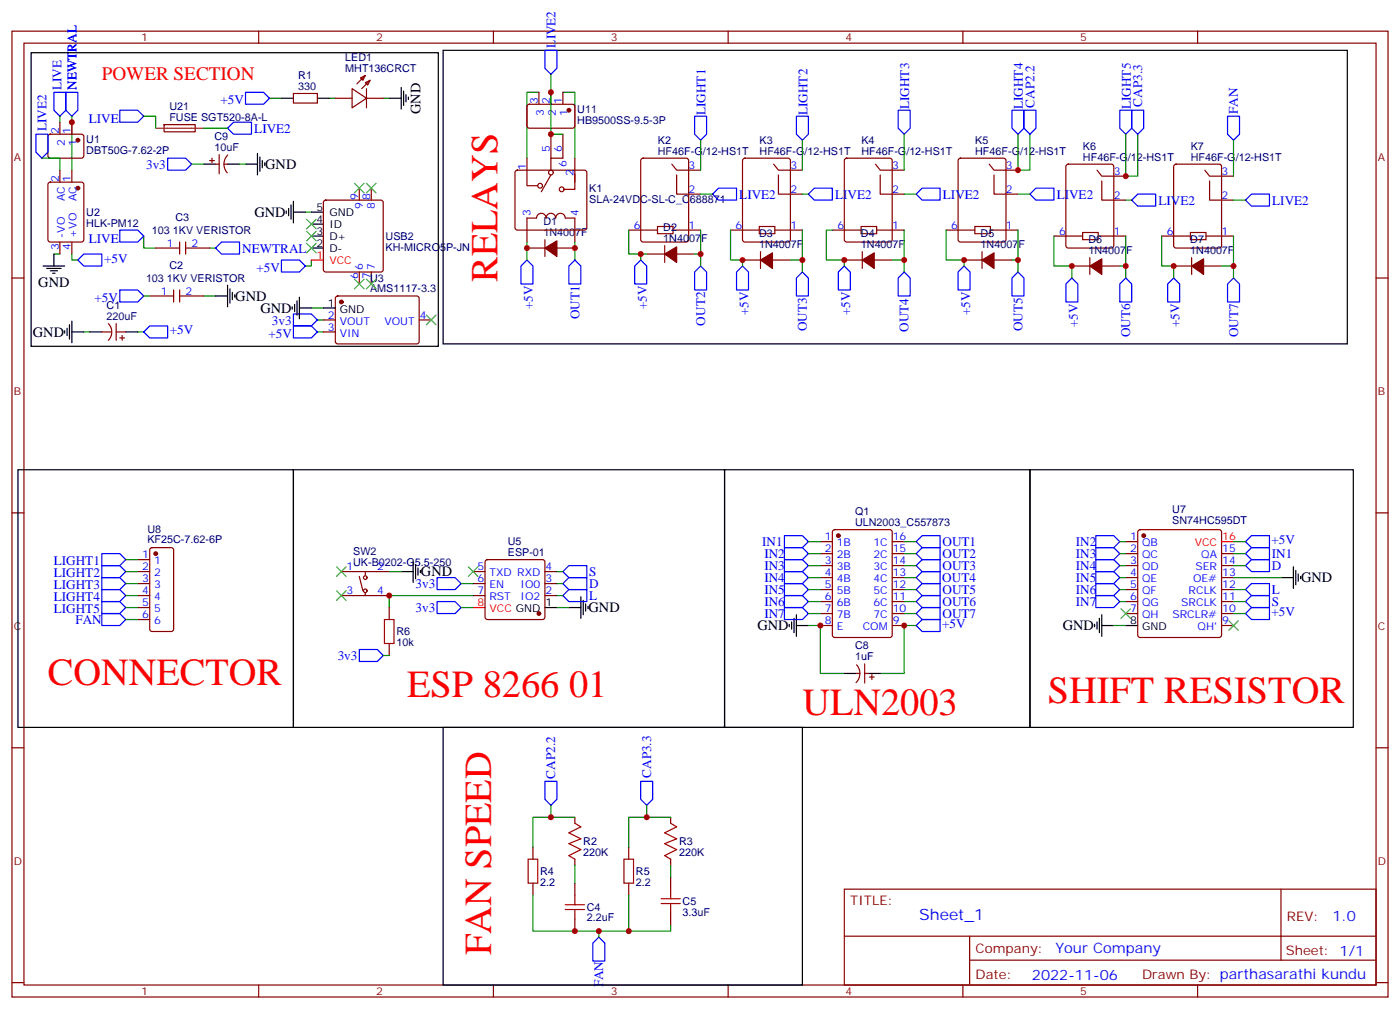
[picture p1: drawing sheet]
<svg xmlns="http://www.w3.org/2000/svg" width="412mm" height="297mm" viewBox="0 0 412 297" stroke-linecap="round" stroke-linejoin="round" font-family="sans-serif">
<g fill="none" stroke="#870000" stroke-width=".35">
<path d="M3.5 9.2h405.4v284.3h-405.4zM7.1 12.7h398.2v277.3h-398.2zM76.2 9.2v3.5M145.3 9.2v3.5M214.5 9.2v3.5M283.6 9.2v3.5M352.8 9.2v3.5M14.3 39.7l.5-.2 9.5 .1 .4 .6-.1 5.9-.6 .5-9.5-.1-.4-.6v-5.7zM17.6 36v3.5M21.2 36v3.5M48.3 36.7h9.2v2.1h-9.1zM86.4 27.5h7.1v2.8h-7.1z"/>
<path d="M98.8 28.9h4.9M103.7 26.1l4.2 2.8-4.2 2.8zM106.2 22.9l1.4-.7-.7 1.4zM107.6 24.3l1.4-.7-.7 1.4zM107.6 22.2l-2.5 2.5M107.9 26.1v5.6M107.9 28.9h5M109 23.6l-2.5 2.5M155.5 30.9l.4-.2h13l.4 .7v5.9l-.7 .4h-12.9l-.5-.7v-5.6zM158.7 27.2v3.5M162.3 27.2v3.5M162.3 39.5v7.1"/>
<path d="M165.8 27.2v3.5M165.8 39.5v7.1M14.3 53.8l.5-.2h9.2l.6 .5 .1 16.5-.5 .6-9.4 .1-.6-.5-.1-16.5zM17.6 50.1v3.5M21.2 50.1v3.5M61.7 47.3h1.4M62.4 46.6v1.4M63.5 48.3h1.1M64.6 45.5v5.7M66 48.3h1M67.1 45.6a3.8 3.8 0 0 0-.2 5.3M95.5 59.1l.5-.2h16.2l.5 .2 .2 .5v19.8l-.2 .5-.5 .2h-16.2l-.5-.3-.3-.4v-19.8z"/>
<path d="M105.8 55.4v3.5M109.4 55.4v3.5M151.9 50.3l.5-.2h19.8l.5 .2 .2 .5v16.2l-.3 .5-.4 .2h-19.8l-.5-.2-.2-.5v-16.2zM155.2 46.6v8.1h3.2M162.3 51.5l-2.8 4.9M169.3 51.2v4.5h-3.1M169.3 46.6v7M189 46.8l.4-.2h12.7l.7 .4v23.6l-.4 .6-13 .1-.6-.5-.1-23.5zM197.9 48.3l1.4 1.8h7.1M199.3 51.5v5.6h7.1M219 46.8l.4-.2h12.7l.7 .4v23.6l-.4 .6-13 .1-.6-.5-.1-23.5zM227.9 48.3l1.4 1.8h7.1"/>
<path d="M229.3 51.5v5.6h7.1M248.9 46.8l.5-.2h12.7l.7 .4v23.6l-.4 .6-13 .1-.6-.5-.1-23.5zM257.9 48.3l1.4 1.8h7M259.3 51.5v5.6h7M282.5 46.8l.4-.2h12.7l.7 .4v23.6l-.4 .6-13 .1-.6-.5-.1-23.5zM291.4 48.3l1.4 1.8h7.1M292.8 51.5v5.6h7.1M314.2 48.5l.5-.2h12.7l.6 .5 .1 23.5-.5 .7h-12.9l-.7-.4v-23.6zM323.1 50.1l1.5 1.8h7M324.6 53.3v5.6h7M346 48.5l.4-.2h12.7l.7 .5v23.5l-.4 .7h-13l-.6-.4-.1-23.6zM354.9 50.1l1.4 1.8h7.1"/>
<path d="M356.3 53.3v5.6h7.1M17.6 71.3v3.5M21.2 71.3v3.5M45.9 73h7M52.9 71.3v3.5M54.7 73h7M54.7 71.3v3.5M155.2 71.3v-7.1h2.8a1.41 1.41 0 0 1 1.5-1.4 1.41 1.41 0 0 1 1.4 1.4 1.41 1.41 0 0 1 1.4-1.4 1.41 1.41 0 0 1 1.4 1.4 1.41 1.41 0 0 1 1.4-1.4 1.41 1.41 0 0 1 1.4 1.4h2.8v7.1M155.2 73h5.3M160.5 70.6v4.9M164 73h5.3M185.2 67.7h8.5"/>
<path d="M190.5 74.8h5.3M193.7 66.7h4.6v2.1h-4.6zM195.8 72.3v5M198.3 67.7h8.1M199.3 74.8h5.3M215.2 67.7h8.5M218.7 76.6h5.3M223.7 66.7h4.5v2.1h-4.5zM224 74.1v4.9M227.5 76.6h5.3M228.2 67.7h8.2M245.2 67.7h8.4"/>
<path d="M248.7 76.6h5.3M253.6 66.7h4.6v2.1h-4.6zM254 74.1v4.9M257.5 76.6h5.3M258.2 67.7h8.1M278.7 67.7h8.5M284 76.6h5.3M287.2 66.7h4.5v2.1h-4.5zM289.3 74.1v4.9M291.7 67.7h8.2M292.8 76.6h5.3M310.4 69.5h8.5"/>
<path d="M315.7 78.3h5.3M318.9 68.4h4.6v2.2h-4.6zM321 75.8v5M323.5 69.5h8.1M324.6 78.3h5.2M342.2 69.5h8.5M345.7 78.3h5.3M350.7 68.4h4.5v2.2h-4.5zM351 75.8v5M354.5 78.3h5.3M355.2 69.5h8.2M3.5 81.8h3.6"/>
<path d="M30 97.7h2.8M31.9 95.3a3.5 3.5 0 0 1 0 4.9M34.2 97.7h2.8M34.2 95.2v5M35.3 99.5h1.4M36 98.8v1.4M44.1 87.1h7.1M51.2 85.4v3.5M52.9 87.1h7.1M52.9 85.4v3.5M95.2 94.2h3.6M95.2 97.7h3.6"/>
<path d="M99 87.3l.5-.2 23.5 .1 .5 .6-.1 13-.6 .4h-23.6l-.4-.7v-12.7zM105.8 80.1v3.5M109.4 80.1v3.5M123.5 94.2h3.5M405.3 81.8h3.6M3.5 151h3.6M241.7 159.5h3.5M245.4 156.1l.5-.2h16.2l.7 .5v30.6l-.4 .6-16.5 .1-.7-.5v-30.6zM262.8 159.5h3.5M331.6 159.5h3.5M335.4 156.1l.4-.2h23.3l.5 .2 .2 .5v30.4l-.2 .5-.5 .2h-23.3l-.5-.3-.2-.4v-30.4zM405.3 151h3.6"/>
<path d="M40.6 164.7h3.5M40.6 168.3h3.5M40.6 171.8h3.5M40.6 175.3h3.5M40.6 178.9h3.5M44.3 161.4l.5-.2h5.6l.7 .5 .1 23.5-.5 .7h-5.9l-.6-.4-.1-23.6zM100.5 168.3h14.2M100.5 175.3h14.2M105.8 169.7l1.1 4.2M107.6 168.3v1M107.6 174.6v.7M114.7 178.9v3.5"/>
<path d="M139.3 168.3h3.6M139.3 171.8h3.6M139.3 175.3h3.6M143.1 165l.5-.3h16.2l.5 .3 .2 .5v16.2l-.2 .5-.5 .2h-16.2l-.5-.2-.2-.5v-16.2zM160.5 168.3h3.5M160.5 171.8h3.5M160.5 175.3h3.5M241.7 163h3.5M241.7 166.5h3.5M241.7 170h3.5M241.7 173.6h3.5M241.7 177.1h3.5"/>
<path d="M262.8 163h3.5M262.8 166.5h3.5M262.8 170h3.5M262.8 173.6h3.5M262.8 177.1h3.5M331.6 163h3.5M331.6 166.5h3.5M331.6 170h3.5M331.6 173.6h3.5M331.6 177.1h3.5M359.8 163h3.6M359.8 166.5h3.6"/>
<path d="M359.8 170h3.6M359.8 173.6h3.6M359.8 177.1h3.6M40.6 182.4h3.5M114.7 189.4v3.6M241.7 180.6h3.5M241.7 184.1h3.5M252.2 198.3h1.1M252.3 195.7a3.8 3.8 0 0 1-.1 5.3M254.7 195.4v5.7M254.7 198.3h1.1M256.1 199.3h1.4"/>
<path d="M256.8 198.6v1.4M262.8 180.6h3.5M262.8 184.1h3.5M331.6 180.6h3.5M359.8 180.6h3.6M359.8 184.1h3.6M3.5 220.1h3.6M405.3 220.1h3.6M157 249.4v3.5M157 260v3.5M169.3 240.6v1.8M169.3 252.9v1.8"/>
<path d="M169.3 260v3.5M185.2 249.4v3.5M185.2 260v3.5M197.6 240.6v1.8M197.6 252.9v1.8M197.6 258.2v3.6M169.3 270.6v3.5M197.6 268.8v3.5M248.7 261.8h156.6v28.2h-156.6zM248.7 275.6h156.5M285.6 275.6v14.1M377.3 261.8v20.9"/>
<path d="M3.5 289.3h3.6M76.2 290v3.5M145.3 290v3.5M214.5 290v3.5M283.6 290v3.5M285.6 282.7h119.6M352.8 290v3.5M405.3 289.3h3.6"/>
<circle cx="159.1" cy="54.7" r=".71"/>
<circle cx="162.3" cy="50.8" r=".71"/>
<circle cx="165.5" cy="55.7" r=".71"/>
<circle cx="107.6" cy="170" r=".53"/>
<circle cx="107.6" cy="173.9" r=".53"/>
</g>
<g fill="#870000" stroke="#870000" stroke-width=".35">
<path d="M160.5 73l3.5-2.1v4.6z"/>
<path d="M195.8 74.8l3.5-2.1v4.6z"/>
<path d="M224 76.6l3.5-2.2v4.6z"/>
<path d="M254 76.6l3.5-2.2v4.6z"/>
<path d="M289.3 76.6l3.5-2.2v4.6z"/>
<path d="M321 78.3l3.6-2.1v4.6z"/>
<path d="M351 78.3l3.5-2.1v4.6z"/>
<circle cx="167.6" cy="32.5" r=".53"/>
<circle cx="22.9" cy="41.3" r=".53"/>
<circle cx="22.9" cy="55.4" r=".53"/>
<circle cx="100.5" cy="88.9" r=".53"/>
<circle cx="45.9" cy="163" r=".53"/>
<circle cx="158.7" cy="180.6" r=".53"/>
<circle cx="246.9" cy="157.7" r=".53"/>
<circle cx="336.9" cy="157.7" r=".53"/>
</g>
<g fill="none" stroke="#008700" stroke-width=".35">
<path d="M17.6 34.2v1.8M21.2 34.2v15.9M42.3 34.2h3.6v3.5M60 37.7h7M79.4 28.9h3.5M97 28.9h1.8M112.9 28.9h1.8M158.7 27.2h-3.5v19.4M162.3 21.9v17.6h3.5M165.8 27.2h3.5v19.4M266.3 39.5v10.6M299.9 39.5v10.6h3.5v-10.6"/>
<path d="M331.6 39.5v12.4h3.5v-12.4M12.3 46.6h5.3v3.5M56.4 48.3h3.6M70.6 48.3h1.7M206.4 41.3v8.8M206.4 57.1h3.5M236.4 41.3v8.8M236.4 57.1h1.7M266.3 57.1h3.6M299.9 57.1h3.5M331.6 58.9h1.8M363.4 41.3v10.6"/>
<path d="M363.4 58.9h3.5M15.9 74.8h1.7M21.2 74.8v1.8h1.7M42.3 69.5v3.5h3.6M61.7 73h1.8M90 62.4h1.7M91.7 76.6v1.7h-1.7M155.2 71.3v5.3M169.3 71.3v5.3M185.2 67.7v7.1h3.5M190.5 74.8h-1.8v1.8M206.4 67.7v7.1h-1.8"/>
<path d="M206.4 74.8v3.5M215.2 67.7v8.9h3.5v1.7M236.4 67.7v8.9h-3.6M236.4 76.6v3.5M245.2 67.7h-1.8v8.9h5.3v1.7M266.3 67.7v8.9h-3.5M266.3 76.6v3.5M278.7 67.7v8.9h5.3v1.7M299.9 67.7v8.9h-1.8M299.9 76.6v3.5M310.4 69.5v8.8h5.3v3.5M331.6 69.5v8.8h-1.8"/>
<path d="M331.6 78.3v3.5M342.2 69.5v8.8h3.5v3.5M363.4 69.5v8.8h-3.6M363.4 78.3v3.5M24.7 97.7h1.8M40.6 97.7h1.7M42.3 87.1h1.8M60 87.1h3.5M91.7 90.7h3.5M93.5 94.2h1.7M93.5 97.7h1.7M238.1 159.5h3.6"/>
<path d="M266.3 159.5h3.6M329.8 159.5h1.8M363.4 159.5h3.5M37 164.7h3.6M37 168.3h3.6M37 171.8h3.6M37 175.3h3.6M37 178.9h3.6M114.7 168.3h3.5M135.8 171.8h3.5M135.8 178.9h3.5M139.3 175.3h-24.6v3.6"/>
<path d="M164 168.3h1.8M164 171.8h1.8M164 175.3h1.8M164 178.9h3.6M238.1 163h3.6M238.1 166.5h3.6M238.1 170h3.6M238.1 173.6h3.6M238.1 177.1h3.6M266.3 163h3.6M266.3 166.5h3.6M266.3 170h3.6"/>
<path d="M266.3 173.6h3.6M266.3 177.1h3.6M329.8 163h1.8M329.8 166.5h1.8M329.8 170h1.8M329.8 173.6h1.8M329.8 177.1h1.8M363.4 163h3.5M363.4 166.5h3.5M363.4 170h14.1M363.4 173.6h3.5M363.4 177.1h3.5"/>
<path d="M37 182.4h3.6M112.9 193h1.8M238.1 184.1h3.6v14.2h7M238.1 180.6h3.6M266.3 180.6h3.6M269.9 184.1h-3.6v14.2h-7M328.1 184.1h3.5M363.4 180.6h3.5M162.3 237.1v3.5M190.5 237.1v3.5M169.3 240.6h-12.3v8.8M169.3 254.7v5.3"/>
<path d="M197.6 240.6h-12.4v8.8M197.6 254.7v3.5M157 263.5v10.6h40.6v-1.8M176.4 274.1v1.8M185.2 263.5v10.6"/>
</g>
<path d="M165.8 46.6h-3.5v3.5" fill="none" stroke="#600" stroke-width=".35"/>
<g fill="none" stroke="#00f" stroke-width=".35">
<path d="M160.5 14.8h3.5v5.3l-1.7 1.8-1.8-1.8zM10.6 39.5h3.5v5.3l-1.8 1.8-1.7-1.8zM15.9 27.2h3.5v5.3l-1.8 1.7-1.7-1.7zM19.4 27.2h3.5v5.3l-1.7 1.7-1.8-1.7zM35.3 32.5h5.3l1.7 1.7-1.7 1.8h-5.3zM68.8 36h5.3v3.5h-5.3l-1.8-1.8zM72.3 27.2h5.3l1.8 1.7-1.8 1.8h-5.3zM204.6 34.2h3.5v5.3l-1.7 1.8-1.8-1.8zM234.6 34.2h3.5v5.3l-1.7 1.8-1.8-1.8zM264.6 32.5h3.5v5.2l-1.8 1.8-1.7-1.8zM298.1 32.5h3.5v5.2l-1.7 1.8-1.8-1.8zM301.6 32.5h3.6v5.2l-1.8 1.8-1.8-1.8z"/>
<path d="M329.8 32.5h3.6v5.2l-1.8 1.8-1.8-1.8zM333.4 32.5h3.5v5.2l-1.8 1.8-1.7-1.8zM361.6 34.2h3.5v5.3l-1.7 1.8-1.8-1.8zM49.4 46.6h5.3l1.7 1.7-1.7 1.8h-5.3zM209.9 57.1l1.8-1.7h5.3v3.5h-5.3zM238.1 57.1l1.8-1.7h5.3v3.5h-5.3zM269.9 57.1l1.7-1.7h5.3v3.5h-5.3zM303.4 57.1l1.8-1.7h5.2v3.5h-5.2zM333.4 58.9l1.7-1.8h5.3v3.6h-5.3zM366.9 58.9l1.8-1.8h5.2v3.6h-5.2zM22.9 76.6l1.8-1.8h5.3v3.5h-5.3zM35.3 67.7h5.3l1.7 1.8-1.7 1.8h-5.3z"/>
<path d="M65.3 71.3h5.3v3.5h-5.3l-1.8-1.8zM82.9 76.6h5.3l1.8 1.7-1.8 1.8h-5.3zM155.2 76.6l1.8 1.7v5.3h-3.5v-5.3zM169.3 76.6l1.8 1.7v5.3h-3.5v-5.3zM188.7 76.6l1.8 1.7v5.3h-3.5v-5.3zM206.4 78.3l1.7 1.8v5.3h-3.5v-5.3zM218.7 78.3l1.8 1.8v5.3h-3.5v-5.3zM248.7 78.3l1.8 1.8v5.3h-3.6v-5.3zM284 78.3l1.8 1.8v5.3h-3.6v-5.3zM35.3 85.4h5.3l1.7 1.7-1.7 1.8h-5.3zM42.3 97.7l1.8-1.7h5.3v3.5h-5.3zM86.4 92.4h5.3l1.8 1.8-1.8 1.8h-5.3z"/>
<path d="M86.4 96h5.3l1.8 1.7-1.8 1.8h-5.3zM236.4 80.1l1.7 1.7v5.3h-3.5v-5.3zM266.3 80.1l1.8 1.7v5.3h-3.5v-5.3zM299.9 80.1l1.7 1.7v5.3h-3.5v-5.3zM314 83.6l1.7-1.8 1.8 1.8v5.3h-3.5zM329.8 83.6l1.8-1.8 1.8 1.8v5.3h-3.6zM345.7 81.8l1.8 1.8v5.3h-3.5v-5.3zM361.6 83.6l1.8-1.8 1.7 1.8v5.3h-3.5zM231.1 157.7h5.3l1.7 1.8-1.7 1.7h-5.3zM269.9 159.5l1.7-1.8h5.3v3.5h-5.3zM322.8 157.7h5.3l1.7 1.8-1.7 1.7h-5.3zM366.9 159.5l1.8-1.8h5.2v3.5h-5.2z"/>
<path d="M30 163h5.3l1.7 1.7-1.7 1.8h-5.3zM30 166.5h5.3l1.7 1.8-1.7 1.7h-5.3zM30 170h5.3l1.7 1.8-1.7 1.8h-5.3zM30 173.6h5.3l1.7 1.7-1.7 1.8h-5.3zM30 177.1h5.3l1.7 1.8-1.7 1.7h-5.3zM128.8 177.1h5.3l1.7 1.8-1.7 1.7h-5.3zM128.8 170h5.3l1.7 1.8-1.7 1.8h-5.3zM165.8 168.3l1.8-1.8h5.3v3.5h-5.3zM165.8 175.3l1.8-1.7h5.3v3.5h-5.3zM167.6 170h5.3v3.6h-5.3l-1.8-1.8zM231.1 161.2h5.3l1.7 1.8-1.7 1.7h-5.3zM231.1 164.7h5.3l1.7 1.8-1.7 1.8h-5.3z"/>
<path d="M231.1 168.3h5.3l1.7 1.7-1.7 1.8h-5.3zM231.1 171.8h5.3l1.7 1.8-1.7 1.7h-5.3zM231.1 175.3h5.3l1.7 1.8-1.7 1.8h-5.3zM231.1 178.9h5.3l1.7 1.7-1.7 1.8h-5.3zM269.9 166.5l1.7-1.8h5.3v3.6h-5.3zM269.9 173.6l1.7-1.8h5.3v3.5h-5.3zM271.6 161.2h5.3v3.5h-5.3l-1.7-1.7zM271.6 168.3h5.3v3.5h-5.3l-1.7-1.8zM271.6 175.3h5.3v3.6h-5.3l-1.7-1.8zM322.8 175.3h5.3l1.7 1.8-1.7 1.8h-5.3zM322.8 171.8h5.3l1.7 1.8-1.7 1.7h-5.3zM322.8 168.3h5.3l1.7 1.7-1.7 1.8h-5.3z"/>
<path d="M322.8 164.7h5.3l1.7 1.8-1.7 1.8h-5.3zM322.8 161.2h5.3l1.7 1.8-1.7 1.7h-5.3zM366.9 163l1.8-1.8h5.2v3.5h-5.2zM366.9 166.5l1.8-1.8h5.2v3.6h-5.2zM366.9 173.6l1.8-1.8h5.2v3.5h-5.2zM366.9 177.1l1.8-1.8h5.2v3.6h-5.2zM30 180.6h5.3l1.7 1.8-1.7 1.7h-5.3zM105.8 191.2h5.3l1.8 1.8-1.8 1.7h-5.3zM269.9 180.6l1.7-1.7h5.3v3.5h-5.3zM271.6 182.4h5.3v3.5h-5.3l-1.7-1.8zM366.9 180.6l1.8-1.7h5.2v3.5h-5.2zM160.5 230h3.5v5.3l-1.7 1.8-1.8-1.8z"/>
<path d="M188.7 230h3.6v5.3l-1.8 1.8-1.8-1.8zM176.4 275.9l1.8 1.7v5.3h-3.6v-5.3z"/>
</g>
<g fill="none" stroke="#000" stroke-width=".35">
<path d="M9.2 15.5h119.9v86.5h-119.9zM130.5 14.8h266.4v86.4h-266.4zM82.9 28.9h3.5M93.5 28.9h3.5M114.7 28.9h3.5M118.2 25.8v6.3M118.9 26.8v4.2M119.6 27.9v2.1M120.3 28.6v.7M60 48.3h3.5M67 48.3h3.6M72.3 48.3h3.5"/>
<path d="M75.8 45.2v6.3M76.6 46.2v4.2M77.3 47.3v2.1M78 48v.7M86.4 59.3v6.3M12.7 78.3h6.3M13.8 79h4.2M14.8 79.7h2.1M15.9 74.8v3.5M84.3 62.1v.7M85 61.4v2.1M85.7 60.3v4.3"/>
<path d="M86.4 62.4h3.6M91.7 62.4h3.5M91.7 66h3.5M91.7 69.5h3.5M91.7 73h3.5M15.5 80.4h.7M19 97.4v.7M19.8 96.7v2.1M20.5 95.6v4.2M21.2 97.7h3.5M21.2 94.5v6.4M26.5 97.7h3.5"/>
<path d="M37 97.7h3.6M63.5 87.1h3.5M67 84v6.3M67.7 85v4.3M68.4 86.1v2.1M69.1 86.8v.7M86.1 90.3v.7M86.8 89.6v2.1M87.5 88.5v4.3M88.2 90.7h3.5M88.2 87.5v6.3M95.2 90.7h3.6"/>
<path d="M5.3 138.3h81.1v75.8h-81.1zM86.4 138.3h127v75.8h-127zM213.4 138.3h90v75.8h-90zM303.4 138.3h95.2v75.8h-95.2zM118.2 168.3h3.5M121.7 165.1v6.3M122.4 166.2v4.2M123.1 167.2v2.1M123.8 167.9v.7M160.5 178.9h3.5M167.6 178.9h3.5M171.1 175.7v6.3"/>
<path d="M171.8 176.7v4.3M172.5 177.8v2.1M173.2 178.5v.7M377.5 170h3.5M381 166.9v6.3M381.7 167.9v4.3M382.4 169v2.1M383.1 169.7v.7M232.5 183.8v.7M233.2 183.1v2.1M233.9 182v4.3M234.6 184.1h3.5"/>
<path d="M234.6 181v6.3M248.7 198.3h3.5M255.8 198.3h3.5M322.4 183.8v.7M323.1 183.1v2.1M323.8 182v4.3M324.6 184.1h3.5M324.6 181v6.3M331.6 184.1h3.5M130.5 214.1h105.9v75.9h-105.9z"/>
</g>
<path d="M91.7 76.6h3.5M359.8 159.5h3.6M139.3 178.9h3.6" fill="none" stroke="#f00" stroke-width=".35"/>
<g fill="none" stroke="#a10000" stroke-width=".35">
<path d="M113.2 182.4h2.9v7h-2.9zM155.6 252.9h2.8v7.1h-2.8zM169.3 242.4l1.8 1-3.5 1.8 3.5 1.7-3.5 1.5 3.5 1.7-3.5 1.8 1.7 1M183.8 252.9h2.8v7.1h-2.8zM197.6 242.4l1.7 1-3.5 1.8 3.5 1.7-3.5 1.5 3.5 1.7-3.5 1.8 1.8 1M166.5 266.3h5.7M166.5 267.8h5.7M169.3 263.5v2.8M169.3 267.8v2.8M194.7 264.6h5.7M194.7 266h5.7M197.6 261.8v2.8"/>
<path d="M197.6 266v2.8"/>
</g>
<g fill="none" stroke="#3c3" stroke-width=".35">
<path d="M104.4 54l2.8 2.8M107.2 54l-2.8 2.8M107.9 54l2.9 2.8M110.8 54l-2.9 2.8M90.3 64.6l2.8 2.8M90.3 68.1l2.8 2.8M90.3 71.6l2.8 2.8M93.1 64.6l-2.8 2.8M93.1 68.1l-2.8 2.8M93.1 71.6l-2.8 2.8M104.4 82.2l2.8 2.8M107.2 82.2l-2.8 2.8"/>
<path d="M107.9 82.2l2.9 2.8M110.8 82.2l-2.9 2.8M125.6 92.8l2.8 2.8M128.4 92.8l-2.8 2.8M99.1 173.9l2.9 2.8M99.1 166.9l2.9 2.8M102 173.9l-2.9 2.8M102 166.9l-2.9 2.8M137.9 166.9l2.9 2.8M140.8 166.9l-2.9 2.8M330.2 179.2l2.8 2.8M333 179.2l-2.8 2.8"/>
<path d="M361.9 182.7l2.9 2.9M364.8 182.7l-2.9 2.9"/>
</g>
<path d="M45.9 37.7h14.1" fill="none" stroke="#8c2424" stroke-width=".35"/>
<g fill="#c00">
<circle cx="21.2" cy="36" r=".88"/>
<circle cx="155.2" cy="73" r=".88"/>
<circle cx="188.7" cy="74.8" r=".88"/>
<circle cx="218.7" cy="76.6" r=".88"/>
<circle cx="248.7" cy="76.6" r=".88"/>
<circle cx="284" cy="76.6" r=".88"/>
<circle cx="315.7" cy="78.3" r=".88"/>
<circle cx="345.7" cy="78.3" r=".88"/>
<circle cx="114.7" cy="175.3" r=".88"/>
<circle cx="169.3" cy="274.1" r=".88"/>
<circle cx="185.2" cy="274.1" r=".88"/>
<circle cx="176.4" cy="274.1" r=".88"/>
<circle cx="190.5" cy="240.6" r=".88"/>
<circle cx="162.3" cy="240.6" r=".88"/>
<circle cx="299.9" cy="50.1" r=".88"/>
<circle cx="331.6" cy="51.9" r=".88"/>
<circle cx="363.4" cy="78.3" r=".88"/>
<circle cx="331.6" cy="78.3" r=".88"/>
<circle cx="299.9" cy="76.6" r=".88"/>
<circle cx="266.3" cy="76.6" r=".88"/>
<circle cx="206.4" cy="74.8" r=".88"/>
<circle cx="236.4" cy="76.6" r=".88"/>
<circle cx="169.3" cy="73" r=".88"/>
<circle cx="266.3" cy="184.1" r=".88"/>
<circle cx="241.7" cy="184.1" r=".88"/>
<circle cx="162.3" cy="27.2" r=".88"/>
<circle cx="162.3" cy="39.5" r=".88"/>
</g>
<g font-size="11.3" fill="#f00">
<text x="146.5" y="83" transform="rotate(-90 146.5 83)">RELAYS</text>
<text x="14.1" y="201.8">CONNECTOR</text>
<text x="119.9" y="205.3">ESP 8266 01</text>
<text x="308.7" y="207.1">SHIFT RESISTOR</text>
<text x="236.4" y="210.6">ULN2003</text>
<text x="144.6" y="281.2" transform="rotate(-90 144.6 281.2)">FAN SPEED</text>
</g>
<text font-size="5.6" fill="#f00" x="30" y="23.6">POWER SECTION</text>
<text font-size="4.6" fill="#00f" x="270.8" y="270.8">Sheet_1</text>
<g font-size="4.2">
<text x="123.8" y="33.6" transform="rotate(-90 123.8 33.6)">GND</text>
<text x="78.1" y="49.8">GND</text>
<text x="75" y="63.8">GND</text>
<text x="11.3" y="84.4">GND</text>
<text x="69.3" y="88.6">GND</text>
<text x="76.7" y="92.1">GND</text>
<text x="9.7" y="99.2">GND</text>
<text x="124" y="169.7">GND</text>
<text x="383.3" y="171.5">GND</text>
<text x="173.4" y="180.2">GND</text>
<text x="223.1" y="185.5">GND</text>
<text x="313.1" y="185.5">GND</text>
</g>
<g font-size="4.2" fill="#00f">
<text x="392.5" y="271">1.0</text>
<text x="310.9" y="280.6">Your Company</text>
<text x="304" y="288.4">2022-11-06</text>
</g>
<g font-size="3.9" fill="#00f">
<text x="163.6" y="14" transform="rotate(-90 163.6 14)">LIVE2</text>
<text x="18.1" y="26.6" transform="rotate(-90 18.1 26.6)">LIVE</text>
<text x="22.5" y="26.4" transform="rotate(-90 22.5 26.4)">NEWTRAL</text>
<text x="64.9" y="30.7">+5V</text>
<text x="207.9" y="33.9" transform="rotate(-90 207.9 33.9)">LIGHT1</text>
<text x="237.8" y="33.9" transform="rotate(-90 237.8 33.9)">LIGHT2</text>
<text x="267.8" y="32.1" transform="rotate(-90 267.8 32.1)">LIGHT3</text>
<text x="301.3" y="32.1" transform="rotate(-90 301.3 32.1)">LIGHT4</text>
<text x="304.7" y="31.7" transform="rotate(-90 304.7 31.7)">CAP2.2</text>
<text x="333.1" y="32.1" transform="rotate(-90 333.1 32.1)">LIGHT5</text>
<text x="336.4" y="31.4" transform="rotate(-90 336.4 31.4)">CAP3.3</text>
<text x="364.6" y="33.5" transform="rotate(-90 364.6 33.5)">FAN</text>
<text x="13.7" y="38.7" transform="rotate(-90 13.7 38.7)">LIVE2</text>
<text x="26.2" y="36.2">LIVE</text>
<text x="74.9" y="39.1">LIVE2</text>
<text x="43" y="49.7">3v3</text>
<text x="217.8" y="58.5">LIVE2</text>
<text x="246" y="58.5">LIVE2</text>
<text x="277.8" y="58.5">LIVE2</text>
<text x="311.3" y="58.5">LIVE2</text>
<text x="341.3" y="60.2">LIVE2</text>
<text x="374.8" y="60.2">LIVE2</text>
<text x="26.1" y="71.5">LIVE</text>
<text x="30.7" y="77.4">+5V</text>
<text x="71.3" y="74.4">NEWTRAL</text>
<text x="75.5" y="80.1">+5V</text>
<text x="27.8" y="88.9">+5V</text>
<text x="80.1" y="95.6">3v3</text>
<text x="157" y="91" transform="rotate(-90 157 91)">+5V</text>
<text x="170.7" y="93.9" transform="rotate(-90 170.7 93.9)">OUT1</text>
<text x="190.5" y="91" transform="rotate(-90 190.5 91)">+5V</text>
<text x="207.7" y="95.8" transform="rotate(-90 207.7 95.8)">OUT2</text>
<text x="220.5" y="92.8" transform="rotate(-90 220.5 92.8)">+5V</text>
<text x="250.5" y="92.8" transform="rotate(-90 250.5 92.8)">+5V</text>
<text x="285.8" y="92.8" transform="rotate(-90 285.8 92.8)">+5V</text>
<text x="50" y="98.4">+5V</text>
<text x="79" y="99.5">+5V</text>
<text x="237.6" y="97.5" transform="rotate(-90 237.6 97.5)">OUT3</text>
<text x="267.6" y="97.6" transform="rotate(-90 267.6 97.6)">OUT4</text>
<text x="301.2" y="97.5" transform="rotate(-90 301.2 97.5)">OUT5</text>
<text x="317.5" y="96.3" transform="rotate(-90 317.5 96.3)">+5V</text>
<text x="332.9" y="99.4" transform="rotate(-90 332.9 99.4)">OUT6</text>
<text x="347.5" y="96.3" transform="rotate(-90 347.5 96.3)">+5V</text>
<text x="364.7" y="99.4" transform="rotate(-90 364.7 99.4)">OUT7</text>
<text x="224.5" y="160.7">IN1</text>
<text x="277.6" y="160.7">OUT1</text>
<text x="316.9" y="160.7">IN2</text>
<text x="374.6" y="160.2">+5V</text>
<text x="15.9" y="166.3">LIGHT1</text>
<text x="225.2" y="164.3">IN2</text>
<text x="225.2" y="167.8">IN3</text>
<text x="277.6" y="164.2">OUT2</text>
<text x="277.6" y="167.7">OUT3</text>
<text x="316.9" y="167.8">IN4</text>
<text x="316.9" y="164.3">IN3</text>
<text x="374.6" y="164.3">IN1</text>
<text x="374.6" y="167.7">D</text>
<text x="15.9" y="169.9">LIGHT2</text>
<text x="15.9" y="173.4">LIGHT3</text>
<text x="122.4" y="173.2">3v3</text>
<text x="173.6" y="169.5">S</text>
<text x="173.6" y="173">D</text>
<text x="225.2" y="171.3">IN4</text>
<text x="277.6" y="171.2">OUT4</text>
<text x="316.9" y="171.3">IN5</text>
<text x="15.9" y="176.9">LIGHT4</text>
<text x="173.6" y="176.5">L</text>
<text x="225.2" y="174.9">IN5</text>
<text x="225.2" y="178.4">IN6</text>
<text x="277.6" y="174.8">OUT5</text>
<text x="277.6" y="178.3">OUT6</text>
<text x="316.9" y="178.4">IN7</text>
<text x="316.9" y="174.9">IN6</text>
<text x="374.6" y="174.8">L</text>
<text x="374.6" y="178.3">S</text>
<text x="15.9" y="180.4">LIGHT5</text>
<text x="22.2" y="183.7">FAN</text>
<text x="122.4" y="180.3">3v3</text>
<text x="225.2" y="181.9">IN7</text>
<text x="277.5" y="184.9">+5V</text>
<text x="277.6" y="181.8">OUT7</text>
<text x="374.6" y="181.3">+5V</text>
<text x="99.5" y="194.4">3v3</text>
<text x="163.6" y="229.2" transform="rotate(-90 163.6 229.2)">CAP2.2</text>
<text x="191.8" y="229" transform="rotate(-90 191.8 229)">CAP3.3</text>
<text x="177.7" y="290.7" transform="rotate(-90 177.7 290.7)">FAN</text>
</g>
<g font-size="3.9" fill="#800">
<text x="250.5" y="266.3">TITLE:</text>
<text x="379.1" y="271">REV:</text>
<text x="287.4" y="280.5">Company:</text>
<text x="378.7" y="281.2">Sheet: 1/1</text>
<text x="287.4" y="288.2">Date:</text>
<text x="336.4" y="288.3">Drawn By: parthasarathi kundu</text>
</g>
<g font-size="3.2" fill="#800">
<text x="41.6" y="12.2">1</text>
<text x="110.8" y="12.2">2</text>
<text x="179.9" y="12.2">3</text>
<text x="249.1" y="12.2">4</text>
<text x="318.2" y="12.2">5</text>
<text x="4.1" y="47.3">A</text>
<text x="405.9" y="47.3">A</text>
<text x="4.1" y="116.4">B</text>
<text x="405.9" y="116.4">B</text>
<text x="4.1" y="185.6">C</text>
<text x="405.9" y="185.6">C</text>
<text x="4.1" y="254.7">D</text>
<text x="405.9" y="254.7">D</text>
<text x="41.6" y="293">1</text>
<text x="110.8" y="293">2</text>
<text x="179.9" y="293">3</text>
<text x="249.1" y="293">4</text>
<text x="318.2" y="293">5</text>
</g>
<g font-size="3.2" fill="#000080">
<text x="101.7" y="17.9">LED1</text>
<text x="87.9" y="23.2">R1</text>
<text x="101.7" y="21.2">MHT136CRCT</text>
<text x="87.9" y="26.5">330</text>
<text x="49.9" y="35.6">FUSE SGT520-8A-L</text>
<text x="49.9" y="32.5">U21</text>
<text x="170" y="33.2">U11</text>
<text x="63.2" y="41.3">C9</text>
<text x="170" y="36.4">HB9500SS-9.5-3P</text>
<text x="25.4" y="45.3">DBT50G-7.62-2P</text>
<text x="25.4" y="42.2">U1</text>
<text x="63.2" y="44.4">10uF</text>
<text x="193.8" y="45.5">HF46F-G/12-HS1T</text>
<text x="193.8" y="42.3">K2</text>
<text x="223.8" y="45.5">HF46F-G/12-HS1T</text>
<text x="223.8" y="42.3">K3</text>
<text x="253.7" y="45.5">HF46F-G/12-HS1T</text>
<text x="253.7" y="42.3">K4</text>
<text x="287.3" y="45.5">HF46F-G/12-HS1T</text>
<text x="287.3" y="42.3">K5</text>
<text x="319" y="47.3">HF46F-G/12-HS1T</text>
<text x="319" y="44">K6</text>
<text x="350.8" y="47.3">HF46F-G/12-HS1T</text>
<text x="350.8" y="44">K7</text>
<text x="173.6" y="59.6">SLA-24VDC-SL-C_C688871</text>
<text x="173.6" y="56.4">K1</text>
<text x="25.4" y="63.6">U2</text>
<text x="51.7" y="65.1">C3</text>
<text x="25.4" y="66.8">HLK-PM12</text>
<text x="44.8" y="68.9">103 1KV VERISTOR</text>
<text x="113.6" y="70.6">USB2</text>
<text x="160.1" y="69.5">1N4007F</text>
<text x="160.1" y="66.4">D1</text>
<text x="195.4" y="71.3">1N4007F</text>
<text x="195.4" y="68.1">D2</text>
<text x="223.6" y="69.9">D3</text>
<text x="253.6" y="69.9">D4</text>
<text x="288.9" y="69.9">D5</text>
<text x="320.6" y="71.7">D6</text>
<text x="350.6" y="71.7">D7</text>
<text x="113.6" y="73.9">KH-MICRO5P-JN</text>
<text x="223.6" y="73">1N4007F</text>
<text x="253.6" y="73">1N4007F</text>
<text x="288.9" y="73">1N4007F</text>
<text x="320.6" y="74.8">1N4007F</text>
<text x="350.6" y="74.8">1N4007F</text>
<text x="43" y="83">103 1KV VERISTOR</text>
<text x="49.9" y="79.2">C2</text>
<text x="109" y="82.9">U3</text>
<text x="109" y="86.1">AMS1117-3.3</text>
<text x="31.4" y="94.2">220uF</text>
<text x="31.4" y="91.1">C1</text>
<text x="251.9" y="154.8">ULN2003_C557873</text>
<text x="251.9" y="151.5">Q1</text>
<text x="345.3" y="154.3">SN74HC595DT</text>
<text x="345.3" y="150.9">U7</text>
<text x="43.4" y="160">KF25C-7.62-6P</text>
<text x="43.4" y="156.8">U8</text>
<text x="149.6" y="160.5">U5</text>
<text x="104" y="166.5">UK-B0202-G5.5-250</text>
<text x="104" y="163.3">SW2</text>
<text x="149.6" y="163.7">ESP-01</text>
<text x="116.8" y="190.1">10k</text>
<text x="116.8" y="187">R6</text>
<text x="251.9" y="191.2">C8</text>
<text x="251.9" y="194.4">1uF</text>
<text x="171.8" y="251.9">220K</text>
<text x="171.8" y="248.7">R2</text>
<text x="200" y="251.9">220K</text>
<text x="200" y="248.7">R3</text>
<text x="159.1" y="257.5">R4</text>
<text x="187.3" y="257.5">R5</text>
<text x="159.1" y="260.7">2.2</text>
<text x="187.3" y="260.7">2.2</text>
<text x="172.9" y="268.2">C4</text>
<text x="201.1" y="269.6">3.3uF</text>
<text x="201.1" y="266.4">C5</text>
<text x="172.9" y="271.2">2.2uF</text>
</g>
<g font-size="3.2" fill="#00f">
<text x="158.4" y="30.5" transform="rotate(-90 158.4 30.5)">3</text>
<text x="160.2" y="34" transform="rotate(-90 160.2 34)">3</text>
<text x="161.9" y="30.5" transform="rotate(-90 161.9 30.5)">2</text>
<text x="163.7" y="34" transform="rotate(-90 163.7 34)">2</text>
<text x="165.5" y="30.5" transform="rotate(-90 165.5 30.5)">1</text>
<text x="167.2" y="34" transform="rotate(-90 167.2 34)">1</text>
<text x="17.3" y="39.3" transform="rotate(-90 17.3 39.3)">2</text>
<text x="20.8" y="39.3" transform="rotate(-90 20.8 39.3)">1</text>
<text x="19" y="42.8" transform="rotate(-90 19 42.8)">2</text>
<text x="22.6" y="42.8" transform="rotate(-90 22.6 42.8)">1</text>
<text x="161.9" y="44.8" transform="rotate(-90 161.9 44.8)">5</text>
<text x="165.5" y="44.8" transform="rotate(-90 165.5 44.8)">6</text>
<text x="17.3" y="53.4" transform="rotate(-90 17.3 53.4)">2</text>
<text x="20.8" y="53.4" transform="rotate(-90 20.8 53.4)">1</text>
<text x="154.9" y="50.1" transform="rotate(-90 154.9 50.1)">1</text>
<text x="166.9" y="49.3" transform="rotate(-90 166.9 49.3)">6</text>
<text x="169" y="51.9" transform="rotate(-90 169 51.9)">2</text>
<text x="202.8" y="49.7">3</text>
<text x="232.8" y="49.7">3</text>
<text x="262.8" y="49.7">3</text>
<text x="296.3" y="49.7">3</text>
<text x="328.1" y="51.5">3</text>
<text x="359.8" y="51.5">3</text>
<text x="19" y="59.3" transform="rotate(-90 19 59.3)">AC</text>
<text x="22.6" y="59.3" transform="rotate(-90 22.6 59.3)">AC</text>
<text x="105.5" y="58.9" transform="rotate(-90 105.5 58.9)">9</text>
<text x="109" y="58.9" transform="rotate(-90 109 58.9)">8</text>
<text x="202.8" y="56.8">2</text>
<text x="232.8" y="56.8">2</text>
<text x="262.8" y="56.8">2</text>
<text x="296.3" y="56.8">2</text>
<text x="328.1" y="58.6">2</text>
<text x="359.8" y="58.6">2</text>
<text x="106.9" y="61.6" transform="rotate(-90 106.9 61.6)">9</text>
<text x="110.4" y="61.6" transform="rotate(-90 110.4 61.6)">8</text>
<text x="156.3" y="63.5" transform="rotate(-90 156.3 63.5)">3</text>
<text x="170.4" y="63.5" transform="rotate(-90 170.4 63.5)">4</text>
<text x="19" y="70" transform="rotate(-90 19 70)">-VO</text>
<text x="22.6" y="70" transform="rotate(-90 22.6 70)">+VO</text>
<text x="186.7" y="67.4">6</text>
<text x="202.8" y="67.4">1</text>
<text x="216.7" y="67.4">6</text>
<text x="232.8" y="67.4">1</text>
<text x="246.7" y="67.4">6</text>
<text x="262.8" y="67.4">1</text>
<text x="280.2" y="67.4">6</text>
<text x="296.3" y="67.4">1</text>
<text x="312" y="69.1">6</text>
<text x="328.1" y="69.1">1</text>
<text x="343.7" y="69.1">6</text>
<text x="359.8" y="69.1">1</text>
<text x="17.3" y="73.5" transform="rotate(-90 17.3 73.5)">3</text>
<text x="20.8" y="73.5" transform="rotate(-90 20.8 73.5)">4</text>
<text x="49.1" y="72.7">1</text>
<text x="56.4" y="72.7">2</text>
<text x="105.5" y="82.1" transform="rotate(-90 105.5 82.1)">6</text>
<text x="106.9" y="79.4" transform="rotate(-90 106.9 79.4)">6</text>
<text x="109" y="82.1" transform="rotate(-90 109 82.1)">7</text>
<text x="110.4" y="79.4" transform="rotate(-90 110.4 79.4)">7</text>
<text x="47.4" y="86.8">1</text>
<text x="54.7" y="86.8">2</text>
<text x="96.6" y="93.8">2</text>
<text x="100.1" y="95.6">VOUT</text>
<text x="113.2" y="95.6">VOUT</text>
<text x="123.6" y="93.8">4</text>
<text x="96.6" y="97.4">3</text>
<text x="100.1" y="99.1">VIN</text>
<text x="243" y="159.1">1</text>
<text x="246.5" y="160.9">1B</text>
<text x="257.3" y="160.9">1C</text>
<text x="263" y="159.1">16</text>
<text x="332.9" y="159.1">1</text>
<text x="336.4" y="160.9">QB</text>
<text x="41.9" y="164.4">1</text>
<text x="41.9" y="167.9">2</text>
<text x="45.4" y="166.2">1</text>
<text x="102.1" y="167.9">1</text>
<text x="111.1" y="167.9">2</text>
<text x="140.7" y="167.9">5</text>
<text x="160.7" y="167.9">4</text>
<text x="243" y="162.6">2</text>
<text x="243" y="166.2">3</text>
<text x="246.5" y="164.4">2B</text>
<text x="246.5" y="167.9">3B</text>
<text x="257.3" y="167.9">3C</text>
<text x="257.3" y="164.4">2C</text>
<text x="263" y="166.2">14</text>
<text x="263" y="162.6">15</text>
<text x="332.9" y="162.6">2</text>
<text x="332.9" y="166.2">3</text>
<text x="336.4" y="164.4">QC</text>
<text x="336.4" y="167.9">QD</text>
<text x="352.1" y="167.9">SER</text>
<text x="353.9" y="164.4">QA</text>
<text x="360" y="166.2">14</text>
<text x="360" y="162.6">15</text>
<text x="41.9" y="171.4">3</text>
<text x="45.4" y="169.7">2</text>
<text x="45.4" y="173.2">3</text>
<text x="140.7" y="171.4">6</text>
<text x="144.2" y="173.2">EN</text>
<text x="144.2" y="169.7">TXD RXD</text>
<text x="153.4" y="173.2">IO0</text>
<text x="160.7" y="171.4">3</text>
<text x="243" y="169.7">4</text>
<text x="243" y="173.2">5</text>
<text x="246.5" y="171.4">4B</text>
<text x="257.3" y="171.4">4C</text>
<text x="263" y="173.2">12</text>
<text x="263" y="169.7">13</text>
<text x="332.9" y="169.7">4</text>
<text x="332.9" y="173.2">5</text>
<text x="336.4" y="171.4">QE</text>
<text x="351.4" y="171.4">OE#</text>
<text x="360" y="173.2">12</text>
<text x="360" y="169.7">13</text>
<text x="41.9" y="175">4</text>
<text x="41.9" y="178.5">5</text>
<text x="45.4" y="176.7">4</text>
<text x="102.1" y="175">3</text>
<text x="111.1" y="175">4</text>
<text x="140.7" y="175">7</text>
<text x="144.2" y="176.7">RST</text>
<text x="153.4" y="176.7">IO2</text>
<text x="160.7" y="175">2</text>
<text x="243" y="176.7">6</text>
<text x="246.5" y="175">5B</text>
<text x="246.5" y="178.5">6B</text>
<text x="257.3" y="178.5">6C</text>
<text x="257.3" y="175">5C</text>
<text x="263" y="176.7">11</text>
<text x="332.9" y="176.7">6</text>
<text x="336.4" y="175">QF</text>
<text x="336.4" y="178.5">QG</text>
<text x="348" y="178.5">SRCLK</text>
<text x="350.1" y="175">RCLK</text>
<text x="360" y="176.7">11</text>
<text x="41.9" y="182">6</text>
<text x="45.4" y="180.3">5</text>
<text x="45.4" y="183.8">6</text>
<text x="243" y="180.3">7</text>
<text x="243" y="183.8">8</text>
<text x="246.5" y="182">7B</text>
<text x="246.5" y="185.6">E</text>
<text x="254.1" y="185.6">COM</text>
<text x="257.3" y="182">7C</text>
<text x="263" y="183.8">9</text>
<text x="263" y="180.3">10</text>
<text x="332.9" y="180.3">7</text>
<text x="336.4" y="182">QH</text>
<text x="345.4" y="182">SRCLR#</text>
<text x="352.8" y="185.6">QH'</text>
<text x="360" y="183.8">9</text>
<text x="360" y="180.3">10</text>
</g>
<g font-size="3.2">
<text x="93.2" y="62.1">5</text>
<text x="93.2" y="65.6">4</text>
<text x="97" y="63.5">GND</text>
<text x="93.2" y="69.1">3</text>
<text x="97" y="67">ID</text>
<text x="97" y="70.6">D+</text>
<text x="93.2" y="72.7">2</text>
<text x="97" y="74.1">D-</text>
<text x="96.6" y="90.3">1</text>
<text x="100.1" y="92.1">GND</text>
<text x="160.7" y="178.5">1</text>
<text x="332.9" y="183.8">8</text>
<text x="336.4" y="185.6">GND</text>
</g>
<g font-size="3.2" fill="#f00">
<text x="93.2" y="76.2">1</text>
<text x="97" y="77.6">VCC</text>
<text x="351.9" y="160.9">VCC</text>
<text x="360" y="159.1">16</text>
<text x="140.7" y="178.5">8</text>
<text x="144.2" y="180.3">VCC GND</text>
</g>
</svg>
